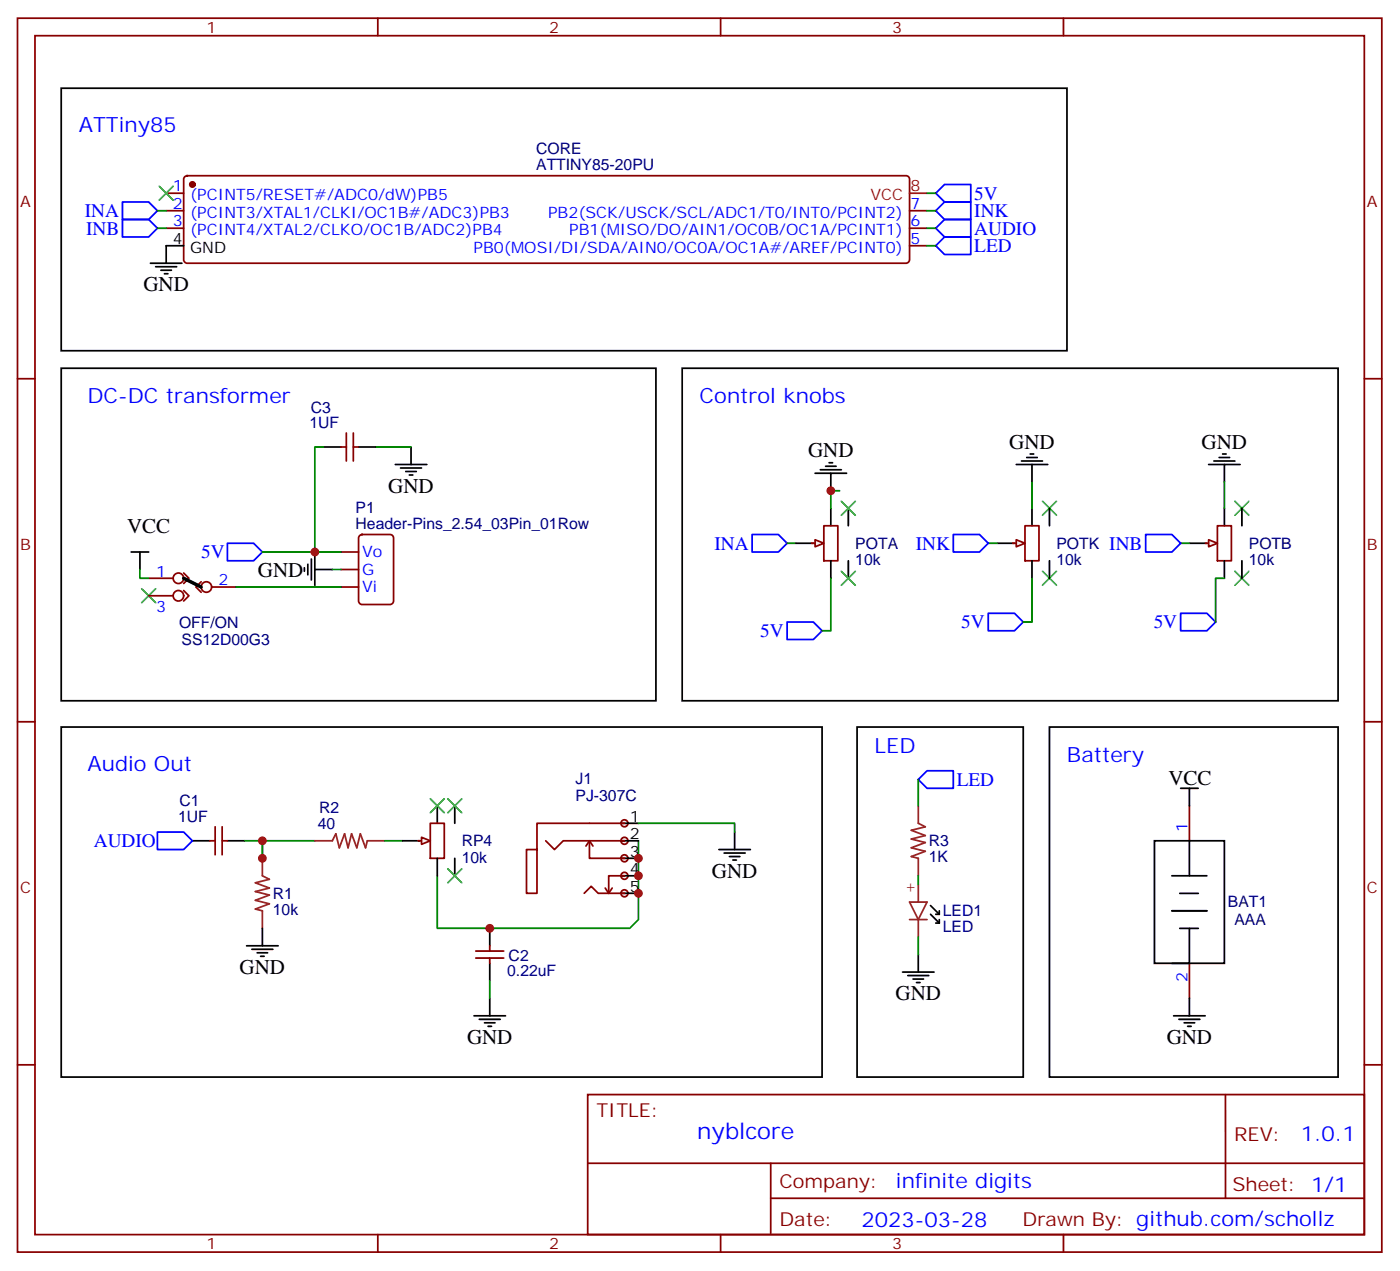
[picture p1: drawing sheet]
<svg xmlns="http://www.w3.org/2000/svg" width="282mm" height="256mm" viewBox="0 0 282 256" stroke-linecap="round" stroke-linejoin="round" font-family="sans-serif">
<g fill="none" stroke="#870000" stroke-width=".35">
<path d="M3.5 3.7h275.2v248.7h-275.2zM7.1 7.2h268.1v241.6h-268.1zM76.2 3.7v3.5M145.3 3.7v3.5M214.5 3.7v3.5M33.5 38.9h3.5M37.3 35.6l.4-.2h145a.71 .71 0 0 1 .7 .7v16.3a.76 .76 0 0 1-.7 .7h-145a.76 .76 0 0 1-.7-.7v-16.3zM33.5 42.5h3.5M33.5 46h3.5M183.4 42.5h3.6M183.4 46h3.6M183.4 49.5h3.6"/>
<path d="M3.5 76.3h3.6M275.2 76.3h3.5M30 116.6h4.9M37 119l1.1 1.1-1.1 1M37 115.5l1.1 1.1-1.1 1M40.6 117.3l-1.1 1 1.1 1.1M42.7 118.3h4.9M68.8 118.3h3.5M68.8 111.3h3.5M68.8 114.8h3.5M72.6 107.9l.4-.2h5.7a.71 .71 0 0 1 .7 .7v12.7a.76 .76 0 0 1-.7 .7h-5.7a.76 .76 0 0 1-.7-.7v-12.7zM163.7 109.5h1.8"/>
<path d="M166.2 106h2.8v7h-2.8zM30 120.1h4.9M3.5 145.5h3.6M275.2 145.5h3.5M42.3 169.5h1.1M43.4 166.7v5.6M44.8 166.7v5.6M44.8 169.5h1.1M239.9 162.4v7.1M96 191.7h5.6M96 193.1h5.6M98.8 190.6v1.1"/>
<path d="M98.8 193.1v1.1M239.9 194.2v7M3.5 214.6h3.6M275.2 214.6h3.5M118.5 220.6h156.7v28.2h-156.7zM118.6 234.5h156.4M155.4 234.5v14.1M247.2 220.7v20.8M76.2 248.8v3.6M145.3 248.8v3.6M155.4 241.5h119.6M214.5 248.8v3.6"/>
<circle cx="36" cy="116.6" r="1.06"/>
<circle cx="41.6" cy="118.3" r="1.06"/>
<circle cx="36" cy="120.1" r="1.06"/>
</g>
<circle cx="38.8" cy="37.2" r=".53" fill="#870000" stroke="#870000" stroke-width=".35"/>
<g fill="none" stroke="#000" stroke-width=".35">
<path d="M30.3 53.1h6.4M31.4 53.8h4.2M32.5 54.5h2.1M33.2 55.2h.7M37 49.5h-3.5v3.6M164.4 95.4h6.3M165.5 94.7h4.2M166.5 94h2.1M167.2 93.3h.7M167.6 95.4v3.5M26.5 111.3h3.5M28.2 111.3v3.5"/>
<path d="M160.5 109.5h3.5M167.6 102.4v3.6M167.6 113v3.6M238.1 158.9h3.6M239.9 158.9v3.5M38.8 169.5h3.5M45.9 169.5h3.5M145 171.2h6.3M146 171.9h4.3M147.1 172.6h2.1M147.8 173.4h.7M148.2 167.7v3.5"/>
<path d="M232.8 169.5h14.1v24.7h-14.1zM236.4 176.5h7M239.9 169.5v7M49.7 190.6h6.4M50.8 191.3h4.2M51.9 192.1h2.1M52.6 192.8h.7M52.9 187.1v3.5M98.8 187.1v3.5M98.8 194.2v3.5M182 195.9h6.4M183.1 196.6h4.2"/>
<path d="M184.1 197.3h2.2M184.9 198h.7M185.2 192.4v3.5M187.7 184.3l1.7 1.8M187.7 182.5l1.7 1.8M188.7 186.1h.7M188.7 184.3h.7M189.4 183.6v.7M189.4 185.3v.8M236.4 183.6h7M237.9 180.1h3.8M237.9 187.1h3.8"/>
<path d="M239.9 187.1v7.1h-3.5M95.6 204.8h6.4M96.7 205.5h4.2M97.7 206.2h2.1M98.4 206.9h.7M98.8 201.2v3.6M236.7 204.8h6.4M237.8 205.5h4.2M238.8 206.2h2.1M239.5 206.9h.7M239.9 201.2v3.6"/>
</g>
<path d="M183.4 38.9h3.6" fill="none" stroke="#f00" stroke-width=".35"/>
<path d="M52.9 173v3.5l1.4 .7-2.8 .7 2.8 1.1-2.8 .7 2.8 .7-2.8 1.1 2.8 .7-2.8 1 1.4 .4v3.5M63.5 169.5h3.5l.7-1.4 .7 2.8 1.1-2.8 .7 2.8 .7-2.8 1.1 2.8 .7-2.8 1 2.8 .4-1.4h3.5M185.2 162.4v3.5l1.4 .8-2.8 .7 2.8 1-2.8 .7 2.8 .7-2.8 1.1 2.8 .7-2.8 1 1.4 .4v3.5M185.2 178.3v3.5M183.4 181.8h3.6l-1.8 3.5zM183.4 185.3h3.6M185.2 185.3v3.6" fill="none" stroke="#8c2424" stroke-width=".35"/>
<path d="M32.1 37.5l2.8 2.9M34.9 37.5l-2.8 2.9M28.6 118.7l2.8 2.8M31.4 118.7l-2.8 2.8" fill="none" stroke="#3c3" stroke-width=".35"/>
<path d="M37 116.6l3.6 1.7" fill="none" stroke="#000" stroke-width=".71"/>
<path d="M28.2 114.8v1.8h1.8M47.6 118.3h21.2M158.7 109.5h1.8M49.4 169.5h14.1M52.9 169.5v3.5M128.8 169.5v15.8l-1.8 1.8h-38.8v-10.6M185.2 176.5v1.8M185.2 188.9v3.5" fill="none" stroke="#008700" stroke-width=".35"/>
<path d="M24.7 40.7h5.3l1.7 1.8-1.7 1.7h-5.3zM151.7 107.7h5.3l1.7 1.8-1.7 1.8h-5.3zM158.7 125.4h5.3l1.8 1.7-1.8 1.8h-5.3z" fill="none" stroke="#00f" stroke-width=".35"/>
<path d="M164.4 108.8l1.8 .7-1.8 .7z" fill="#f0f0f0" stroke="#870000" stroke-width=".35"/>
<path d="M171.1 102.4v3.6M171.1 113v3.6M201.1 109.5h3.5M208.1 102.4v3.6M208.1 113v3.6" fill="none" stroke="#000" stroke-width=".35"/>
<path d="M169.7 115.1l2.8 2.9M169.7 101l2.8 2.9M172.5 115.1l-2.8 2.9M172.5 101l-2.8 2.9M210.3 101l2.8 2.9M210.3 115.1l2.8 2.9M213.1 101l-2.8 2.9M213.1 115.1l-2.8 2.9" fill="none" stroke="#3c3" stroke-width=".35"/>
<path d="M204.3 109.5h1.7M206.7 106h2.8v7h-2.8z" fill="none" stroke="#870000" stroke-width=".35"/>
<path d="M205 108.8l1.7 .7-1.7 .7z" fill="#f0f0f0" stroke="#870000" stroke-width=".35"/>
<path d="M211.7 102.4v3.6M211.7 113v3.6M239.9 109.5h3.5M246.9 102.4v3.6M246.9 113v3.6" fill="none" stroke="#000" stroke-width=".35"/>
<path d="M199.3 109.5h1.8" fill="none" stroke="#008700" stroke-width=".35"/>
<path d="M192.3 107.7h5.3l1.7 1.8-1.7 1.8h-5.3z" fill="none" stroke="#00f" stroke-width=".35"/>
<path d="M249.1 101l2.8 2.9M249.1 115.1l2.8 2.9M251.9 101l-2.8 2.9M251.9 115.1l-2.8 2.9" fill="none" stroke="#3c3" stroke-width=".35"/>
<path d="M243.1 109.5h1.7M245.5 106h2.9v7h-2.9z" fill="none" stroke="#870000" stroke-width=".35"/>
<path d="M243.8 108.8l1.7 .7-1.7 .7z" fill="#f0f0f0" stroke="#870000" stroke-width=".35"/>
<path d="M137.6 74.2h132.3v67.1h-132.3zM250.5 102.4v3.6M250.5 113v3.6M81.1 169.5h3.6M88.2 162.4v3.5M88.2 173v3.5" fill="none" stroke="#000" stroke-width=".35"/>
<path d="M187 46h1.7M187 49.5h1.7M238.1 109.5h1.8M185.2 157.1v5.3M77.6 169.5h3.5" fill="none" stroke="#008700" stroke-width=".35"/>
<path d="M24.7 44.2h5.3l1.7 1.8-1.7 1.8h-5.3zM188.7 49.5l1.8-1.7h5.3v3.5h-5.3zM190.5 44.2h5.3v3.6h-5.3l-1.8-1.8zM231.1 107.7h5.3l1.7 1.8-1.7 1.8h-5.3zM185.2 157.1l1.8-1.7h5.3v3.5h-5.3zM31.7 167.7h5.3l1.8 1.8-1.8 1.7h-5.3z" fill="none" stroke="#00f" stroke-width=".35"/>
<path d="M84.3 169.5h1.8M86.8 165.9h2.8v7.1h-2.8z" fill="none" stroke="#870000" stroke-width=".35"/>
<path d="M85 168.8l1.8 .7-1.8 .7z" fill="#f0f0f0" stroke="#870000" stroke-width=".35"/>
<path d="M91.7 162.4v3.5M91.7 173v3.5" fill="none" stroke="#000" stroke-width=".35"/>
<path d="M98.8 197.7v3.5" fill="none" stroke="#008700" stroke-width=".35"/>
<g fill="#f0f0f0" stroke="#870000" stroke-width=".35">
<circle cx="125.9" cy="180.1" r=".71"/>
<circle cx="125.9" cy="176.5" r=".71"/>
<circle cx="125.9" cy="173" r=".71"/>
<circle cx="125.9" cy="169.5" r=".71"/>
<circle cx="125.9" cy="165.9" r=".71"/>
</g>
<g fill="none" stroke="#000" stroke-width=".35">
<path d="M12.3 17.8h202.9v52.9h-202.9zM12.3 74.2h120v67.1h-120zM65.3 90.1h3.5M72.3 90.1h3.5M79.7 93.6h6.4M80.8 94.3h4.2M81.8 95h2.2M82.5 95.7h.8M82.9 90.1v3.5M205 93.6h6.3M206 92.9h4.3M207.1 92.2h2.1"/>
<path d="M207.8 91.5h.7M208.1 93.6v3.6M243.8 93.6h6.3M244.8 92.9h4.3M245.9 92.2h2.1M246.6 91.5h.7M246.9 93.6v3.6M61.4 114.4v.7M62.1 113.7v2.2M62.8 112.7v4.2M63.5 114.8h3.5M63.5 111.6v6.4"/>
<path d="M12.3 146.5h153.5v70.6h-153.5zM172.9 146.5h33.5v70.6h-33.5zM211.7 146.5h58.2v70.6h-58.2zM125.2 165.9h3.6M125.2 169.5h3.6M125.2 173h3.6M125.2 176.5h3.6M125.2 180.1h3.6"/>
</g>
<g fill="none" stroke="#870000" stroke-width=".35">
<path d="M68.8 90.1h1M69.8 87.3v5.6M71.3 87.3v5.6M71.3 90.1h1M110.1 169.5l1.7 1.7 1.8-1.7h12.3M118.9 169.5v3.5h7M118.9 169.5l-.7 1M118.9 169.5l.7 1M122.1 179l.7 1.1M123.5 179l-.7 1.1M125.9 176.5h-3.1v3.6M125.9 165.9h-17.6v5.3h-2.1v8.9h2.1v-8.9"/>
<path d="M117.8 180.1l1.4-1.5 1.4 1.5h5.3"/>
</g>
<g fill="none" stroke="#008700" stroke-width=".35">
<path d="M187 38.9h1.7M31.7 42.5h1.8M31.7 46h1.8M187 42.5h1.7M65.3 90.1h-1.8v21.2M75.8 90.1h7.1M169.3 98.9h-1.7v3.5M208.1 97.2v5.2M246.9 97.2v5.2M52.9 111.3h15.9M67 114.8h1.8M167.6 116.6v10.5h-1.8"/>
<path d="M208.1 116.6v8.8h-1.7M246.9 116.6h-1.7v8.8M128.8 165.9h19.4v1.8"/>
</g>
<path d="M188.7 38.9l1.8-1.7h5.3v3.5h-5.3zM188.7 42.5l1.8-1.8h5.3v3.5h-5.3zM45.9 109.5h5.3l1.7 1.8-1.7 1.7h-5.3zM199.3 123.6h5.3l1.8 1.8-1.8 1.7h-5.3zM238.1 123.6h5.3l1.8 1.8-1.8 1.7h-5.3z" fill="none" stroke="#00f" stroke-width=".35"/>
<path d="M86.8 161l2.8 2.8M89.6 161l-2.8 2.8M90.3 175.1l2.8 2.8M90.3 161l2.8 2.8M93.1 175.1l-2.8 2.8M93.1 161l-2.8 2.8" fill="none" stroke="#3c3" stroke-width=".35"/>
<g fill="#c00">
<circle cx="52.9" cy="169.5" r=".88"/>
<circle cx="52.9" cy="173" r=".88"/>
<circle cx="63.5" cy="111.3" r=".88"/>
<circle cx="128.8" cy="180.1" r=".88"/>
<circle cx="128.8" cy="176.5" r=".88"/>
<circle cx="128.8" cy="173" r=".88"/>
<circle cx="98.8" cy="187.1" r=".88"/>
<circle cx="167.6" cy="98.9" r=".88"/>
</g>
<text font-size="4.6" fill="#00f" x="140.6" y="229.7">nyblcore</text>
<g font-size="4.2" fill="#00f">
<text x="15.9" y="26.6">ATTiny85</text>
<text x="17.6" y="81.3">DC-DC transformer</text>
<text x="141.1" y="81.3">Control knobs</text>
<text x="17.6" y="155.4">Audio Out</text>
<text x="176.4" y="151.8">LED</text>
<text x="215.2" y="153.6">Battery</text>
<text x="262.3" y="229.9">1.0.1</text>
<text x="180.7" y="239.5">infinite digits</text>
<text x="173.8" y="247.3">2023-03-28</text>
</g>
<g font-size="4.2">
<text x="28.9" y="58.7">GND</text>
<text x="163" y="92.2">GND</text>
<text x="203.6" y="90.4">GND</text>
<text x="242.4" y="90.4">GND</text>
<text x="78.3" y="99.3">GND</text>
<text x="25.6" y="107.4">VCC</text>
<text x="52" y="116.3">GND</text>
<text x="235.7" y="158.2">VCC</text>
<text x="143.6" y="176.9">GND</text>
<text x="48.3" y="196.3">GND</text>
<text x="180.6" y="201.6">GND</text>
<text x="94.2" y="210.4">GND</text>
<text x="235.3" y="210.4">GND</text>
</g>
<g font-size="3.9" fill="#00f">
<text x="196.5" y="40.3">5V</text>
<text x="17.1" y="43.7">INA</text>
<text x="17.4" y="47.3">INB</text>
<text x="196.5" y="47.3">AUDIO</text>
<text x="196.5" y="43.8">INK</text>
<text x="196.5" y="50.9">LED</text>
<text x="40.6" y="112.5">5V</text>
<text x="144.1" y="110.8">INA</text>
<text x="184.7" y="110.8">INK</text>
<text x="223.7" y="110.8">INB</text>
<text x="153.3" y="128.4">5V</text>
<text x="193.9" y="126.7">5V</text>
<text x="232.7" y="126.7">5V</text>
<text x="193" y="158.5">LED</text>
<text x="18.9" y="170.8">AUDIO</text>
</g>
<g font-size="3.9" fill="#800">
<text x="120.3" y="225.2">TITLE:</text>
<text x="248.9" y="229.9">REV:</text>
<text x="157.2" y="239.4">Company:</text>
<text x="248.6" y="240">Sheet: 1/1</text>
<text x="157.2" y="247.1">Date:</text>
<text x="206.2" y="247.2">Drawn By: github.com/schollz</text>
</g>
<g font-size="3.2" fill="#800">
<text x="41.6" y="6.7">1</text>
<text x="110.8" y="6.7">2</text>
<text x="179.9" y="6.7">3</text>
<text x="4.1" y="41.8">A</text>
<text x="275.7" y="41.8">A</text>
<text x="4.1" y="110.9">B</text>
<text x="275.7" y="110.9">B</text>
<text x="4.1" y="180.1">C</text>
<text x="275.7" y="180.1">C</text>
<text x="41.6" y="251.8">1</text>
<text x="110.8" y="251.8">2</text>
<text x="179.9" y="251.8">3</text>
</g>
<g font-size="3.2" fill="#000080">
<text x="108.1" y="34.3">ATTINY85-20PU</text>
<text x="108.1" y="31.1">CORE</text>
<text x="62.7" y="83.2">C3</text>
<text x="62.4" y="86.2">1UF</text>
<text x="71.7" y="106.7">Header-Pins_2.54_03Pin_01Row</text>
<text x="71.7" y="103.5">P1</text>
<text x="172.5" y="113.9">10k</text>
<text x="172.5" y="110.6">POTA</text>
<text x="213.1" y="113.9">10k</text>
<text x="213.1" y="110.6">POTK</text>
<text x="251.9" y="113.9">10k</text>
<text x="251.9" y="110.6">POTB</text>
<text x="36.1" y="126.5">OFF/ON</text>
<text x="36.6" y="130">SS12D00G3</text>
<text x="116.1" y="161.4">PJ-307C</text>
<text x="116.1" y="158.1">J1</text>
<text x="35.9" y="165.6">1UF</text>
<text x="36.2" y="162.6">C1</text>
<text x="64.1" y="167">40</text>
<text x="64.4" y="164">R2</text>
<text x="93.1" y="173.9">10k</text>
<text x="93.1" y="170.6">RP4</text>
<text x="187.3" y="173.8">1K</text>
<text x="187.3" y="170.6">R3</text>
<text x="55" y="184.4">10k</text>
<text x="55" y="181.2">R1</text>
<text x="190.1" y="184.7">LED1</text>
<text x="247.6" y="182.9">BAT1</text>
<text x="190.1" y="187.9">LED</text>
<text x="249" y="186.5">AAA</text>
<text x="102.3" y="196.7">0.22uF</text>
<text x="102.6" y="193.7">C2</text>
</g>
<g font-size="3.2" fill="#00f">
<text x="34.8" y="38.6">1</text>
<text x="38.3" y="40.4">(PCINT5/RESET#/ADC0/dW)PB5</text>
<text x="34.8" y="42.1">2</text>
<text x="34.8" y="45.6">3</text>
<text x="38.3" y="43.9">(PCINT3/XTAL1/CLKI/OC1B#/ADC3)PB3</text>
<text x="38.3" y="47.4">(PCINT4/XTAL2/CLKO/OC1B/ADC2)PB4</text>
<text x="110.6" y="43.9">PB2(SCK/USCK/SCL/ADC1/T0/INT0/PCINT2)</text>
<text x="114.8" y="47.4">PB1(MISO/DO/AIN1/OC0B/OC1A/PCINT1)</text>
<text x="183.6" y="45.6">6</text>
<text x="183.6" y="42.1">7</text>
<text x="95.5" y="50.9">PB0(MOSI/DI/SDA/AIN0/OC0A/OC1A#/AREF/PCINT0)</text>
<text x="183.6" y="49.2">5</text>
<text x="73" y="112.3">Vo</text>
<text x="31.5" y="116.2">1</text>
<text x="44.1" y="118">2</text>
<text x="73" y="115.9">G</text>
<text x="73" y="119.4">Vi</text>
<text x="31.5" y="123.3">3</text>
<text x="239.5" y="167.7" transform="rotate(-90 239.5 167.7)">1</text>
<text x="239.5" y="197.9" transform="rotate(-90 239.5 197.9)">2</text>
</g>
<g font-size="3.2" fill="#f00">
<text x="175.5" y="40.4">VCC</text>
<text x="183.6" y="38.6">8</text>
</g>
<g font-size="3.2">
<text x="34.8" y="49.2">4</text>
<text x="38.3" y="50.9">GND</text>
<text x="127" y="165.6">1</text>
<text x="127" y="169.1">2</text>
<text x="127" y="172.6">3</text>
<text x="127" y="176.2">4</text>
<text x="127" y="179.7">5</text>
</g>
<text font-size="3.2" fill="#8d2323" x="184.5" y="180.2" transform="rotate(-90 184.5 180.2)">+</text>
</svg>
